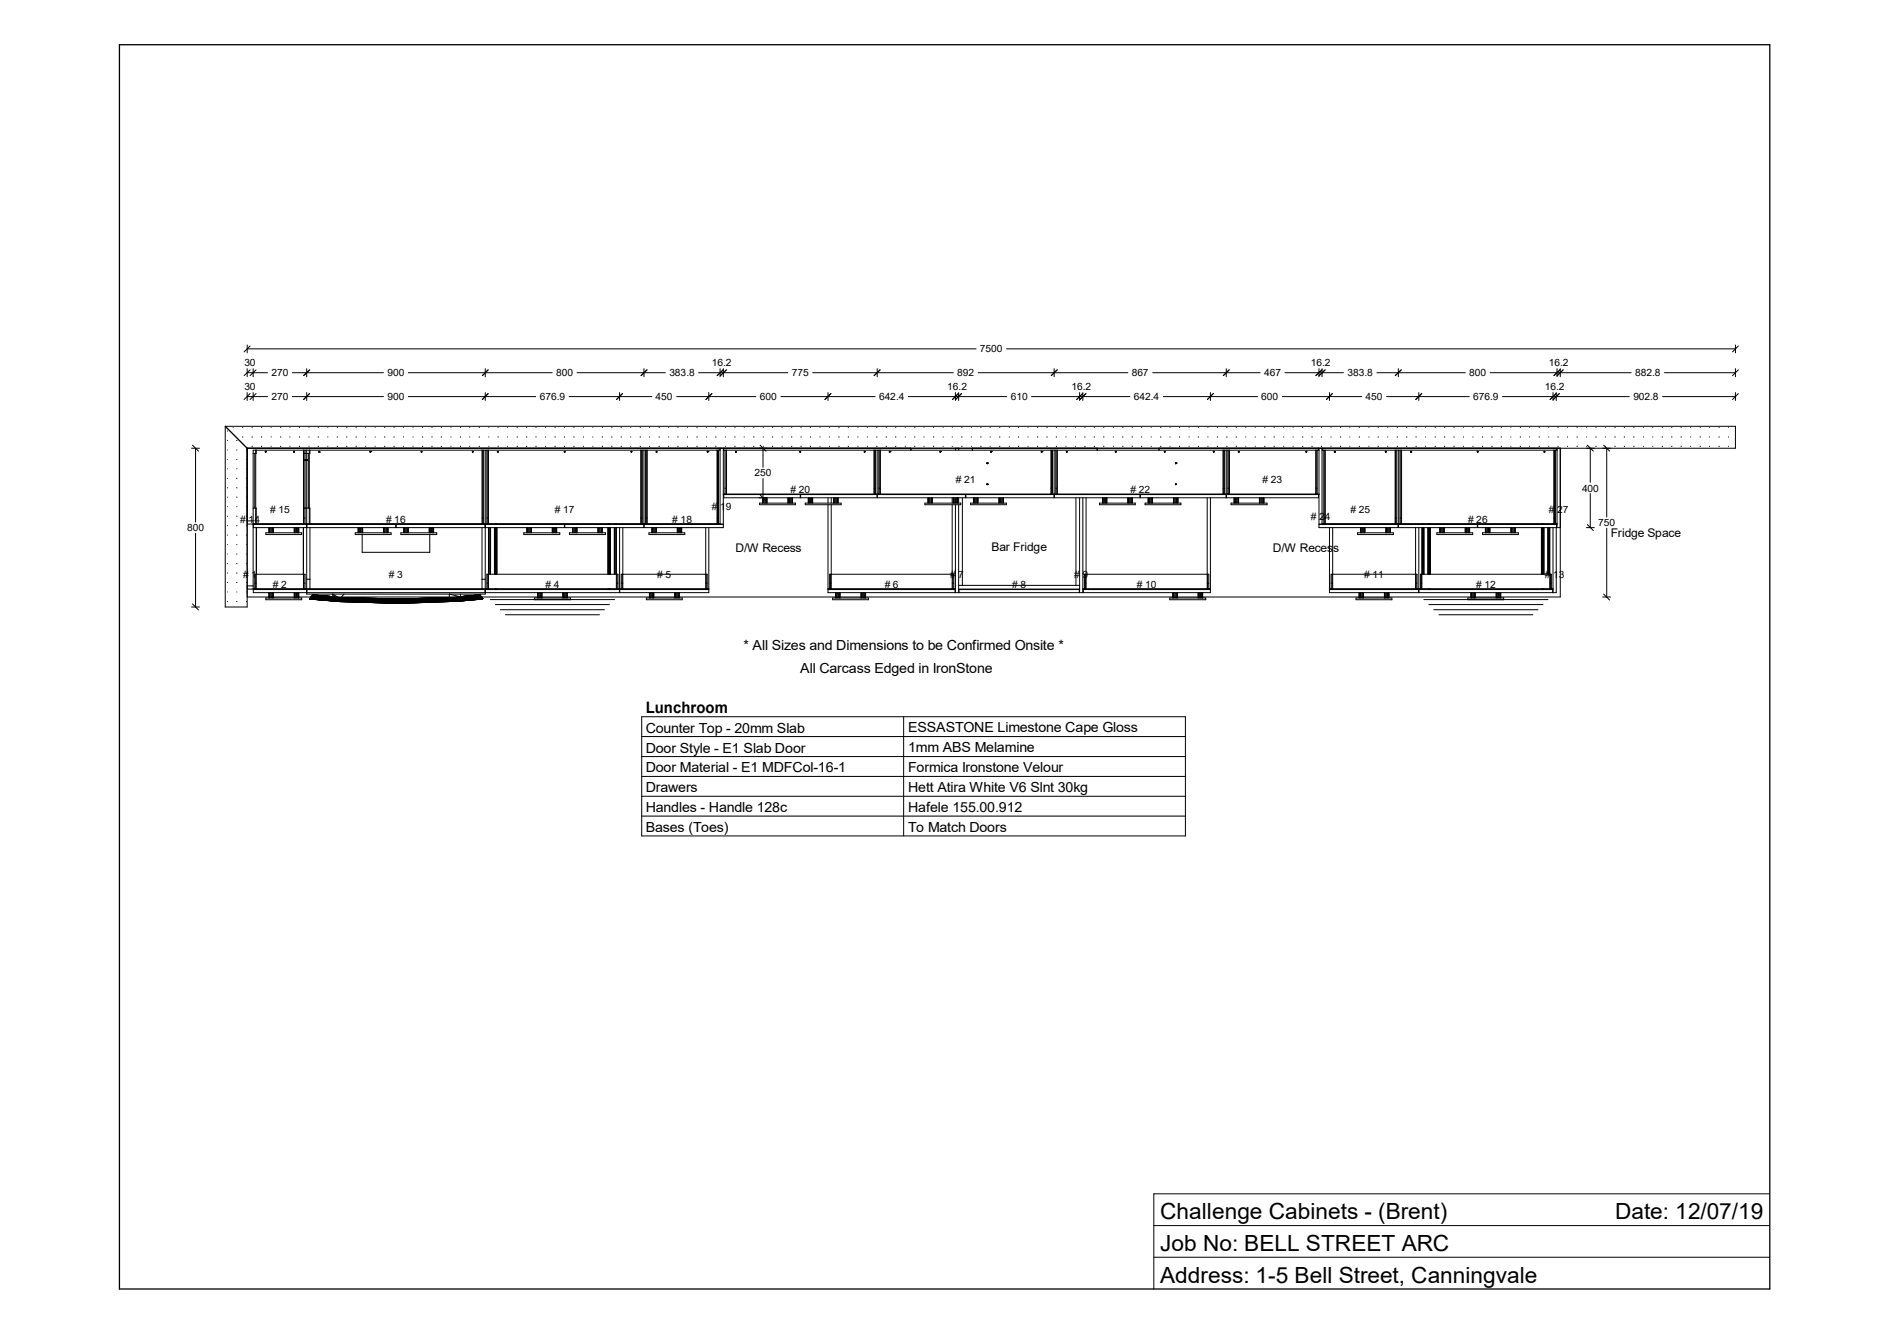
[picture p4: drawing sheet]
<svg xmlns="http://www.w3.org/2000/svg" width="297mm" height="210mm" viewBox="0 0 297 210" stroke-linecap="round" stroke-linejoin="round" font-family="sans-serif">
<path d="M18.8 7h259.9v195.9h-259.9z" fill="none" stroke="#000" stroke-width=".2"/>
<g fill="none" stroke="#000" stroke-width=".16">
<path d="M38.9 54.3v1.3M38.9 58v1.3M38.9 58.7h3.2M38.9 54.9h114.8M39.4 58.2l-1 .9M39.4 54.5l-1 .9M39.9 58v1.3M40.3 58.2l-.9 .9M46 58.7h14.4M48.3 58v1.3M48.8 58.2l-1 .9M64.3 58.7h22.7"/>
<path d="M76.4 58v1.3M76.9 58.2l-.9 .9M90.9 58.7h13.9M101.4 58v1.3M101.9 58.2l-.9 .9M110 58.7h14.1M113.4 58v1.3M113.9 58.2l-1 .9M113.9 58v1.3M114.4 58.2l-.9 .9M128 58.7h22.1M138.1 58v1.3"/>
<path d="M138.6 58.2l-.9 .9M154 58.7h23.6M158.5 54.9h114.8M166 58v1.3M166.5 58.2l-1 .9M181.5 58.7h16.9M193.1 58v1.3M193.6 58.2l-.9 .9M202.4 58.7h9.2M207.7 58v1.3M208.2 58.2l-1 .9M208.2 58v1.3"/>
<path d="M208.7 58.2l-1 .9M216.8 58.7h14M220.2 58v1.3M220.7 58.2l-1 .9M234.7 58.7h22.2M245.2 58v1.3M245.7 58.2l-1 .9M245.7 58v1.3M246.2 58.2l-1 .9M262.1 58.7h11.2M273.3 54.3v1.3M273.3 58v1.3"/>
<path d="M273.8 58.2l-1 .9M273.8 54.5l-1 .9M30.2 70.6h1.2M30.3 70.1l1 .9M30.8 70.6v11.6M35.5 67.1h237.8v3.5h-234.4M35.5 67.1v28.5h3.4v-25M35.5 67.1l3.4 3.5M38.9 61.8v1.3M38.9 62.4h3.2M39.4 62l-1 .9M39.9 61.8v1.3"/>
<path d="M39.9 80h.4v2.6M40.1 71.4v8.6M40.3 70.9v11.6M40.3 62l-.9 .9M40.3 70.9v.5h-.4M41.8 71.1h.1M41.8 71.2h.1M41.9 71.1h.1M41.9 71.1v.1M46 62.4h14.4M46.3 71.1v.1M46.3 71.1h.1"/>
<path d="M46.3 71.2h.1M46.4 71.1v.1M47.8 70.9v11.7M47.8 80h1v2.6M47.8 72.4h.1M47.8 72.5h.1M47.9 70.9v11.6M48 70.9v11.6M48 72.4h.3M48 72.5h.3M48.3 72.4h.1M48.3 72.5h.1"/>
<path d="M48.3 61.8v1.3M48.3 70.9v22.6h28.1v-22.6M48.6 71.4v8.6M48.7 70.9v11.6M48.8 62l-1 .9M48.8 70.9v.5h-1M50.2 71.1v.1M50.2 71.1h.1M50.3 71.2h.1M50.3 71.1h.1M50.3 71.1v.1M58.3 71.1h.1"/>
<path d="M58.4 71.1h.1M58.4 71.1l-.1 .1M64.3 62.4h20.1M66.3 71.1l.1 .1M66.3 71.1v.1M66.4 71.2h.1M74.4 71.1h.1M74.4 71.2h.1M74.5 71.1h.1M74.5 71.1v.1M75.9 70.9v11.7M76 70.9v11.6"/>
<path d="M76.2 70.9v11.6M76.4 61.8v1.3M76.7 70.9v11.6M76.8 70.9v11.6M76.9 62l-.9 .9M76.9 70.9v11.7M78.3 71.1h.1M78.3 71.2h.1M78.4 71.1h.1M78.4 71.1v.1M88.9 71.1h.1M88.9 71.1v.1"/>
<path d="M88.9 71.2h.1M89 71.1h.1M89 71.1v.1M89.6 62.4h13.1M97.6 61.8v1.3M98 62l-.9 .9M99.4 71.1h.1M99.4 71.2h.1M99.5 71.1h-.1M99.5 71.1h.1M99.5 71.1v.1M100.9 70.9v11.6"/>
<path d="M101 70.9v11.6M101.2 70.9v11.6M101.4 70.9v11.6M101.7 70.9v11.6M101.8 70.9v11.6M101.9 70.9v11.6M103.3 71.1l.1 .1M103.3 71.1v.1M103.4 71.2h.1M106.6 62.4h12.4M111.4 71.1h.1M111.5 71.1h.1"/>
<path d="M111.5 71.1l-.1 .1M111.6 61.8v1.3M112.1 62l-.9 .9M112.9 70.9v11.6M113 70.9v11.6M113.1 70.9v11.6M113.4 70.9h-73.5v21.8h-1M113.4 70.6v11.9M113.9 70.9h93.8M113.9 70.6v11.9h-75M113.9 77.8h93.8M114 70.6v.3"/>
<path d="M114 77.9h12v.5h-12zM114.2 70.9v6.9M114.2 76.9h.2M114.3 70.9v6.9M114.4 70.9v6.9M114.7 77.8v.1M115.5 77.8v.1M115.8 71.1h.1M115.8 71.1v.1M115.9 71.2h.1M115.9 71.1h.1M116 71.1l-.1 .1"/>
<path d="M119.6 79.2h5.7v.3h-5.7zM119.7 77.9l.9 .9M119.7 70.1l.9 .9M120.1 78.4v.8M120.2 70.6v3M120.2 75.3v3.1M120.2 78.4v.8M120.3 78.4v.8M120.5 78.4v.8M120.6 78.4v.8M120.7 78.4v.8M120.8 78.4v.8"/>
<path d="M123 62.4h14.8M124.1 78.4v.8M124.2 78.4v.8M124.3 78.4v.8M124.5 78.4v.8M124.6 78.4v.8M124.7 78.4v.8M124.8 78.4v.8M126 71.1l.1 .1M126 71.1h.1M126.1 77.9h12v.5h-12zM126.1 71.1v.1"/>
<path d="M126.8 79.2h5.7v.3h-5.7zM127.3 78.4v.8M127.4 78.4v.8M127.5 78.4v.8M127.7 78.4v.8M127.8 78.4v.8M127.9 78.4v.8M128 78.4v.8M130.4 61.8v1.3M130.4 77.8v.1M130.4 78.4v.8M130.4 79.5v13.2"/>
<path d="M130.9 62l-1 .9M130.9 77.8v.1M130.9 78.4v.8M130.9 79.5v13.2M131.3 78.4v.8M131.4 78.4v.8M131.5 78.4v.8M131.6 78.4v.8M131.8 78.4v.8M131.9 78.4v.8M132 78.4v.8M136.1 71.1h.1"/>
<path d="M136.1 71.1v.1M136.1 71.2h.1M136.2 71.1h.1M136.2 71.1v.1M136.6 77.8v.1M137.4 77.8v.1M137.6 70.9v6.9M137.6 76.9h.3M137.7 70.9v6.9M137.9 70.9v6.9M138.1 70.9v6.9M138.2 77.9h13.8v.5h-13.8z"/>
<path d="M138.4 70.9v6.9M138.4 76.9h.2M138.5 70.9v6.9M138.6 70.9v6.9M138.9 77.8v.1M139.7 77.8v.1M140 71.1h.1M140.1 71.2h.1M140.1 71.1h.1M140.2 71.1l-.1 .1M143 62.4h15.5M143.5 70.6v.3"/>
<path d="M145.7 79.2h5.6v.3h-5.6zM146.1 78.4v.8M146.2 78.4v.8M146.3 78.4v.8M146.5 78.4v.8M146.6 78.4v.8M146.7 78.4v.8M146.8 78.4v.8M148 71.1h.1M148.1 71.1h-.1M148.1 71.1h.1M148.2 71.1l-.2 .1"/>
<path d="M150 77.8v.1M150 78.4v.8M150 79.5v13.2M150.1 78.4v.8M150.2 78.4v.8M150.4 78.4v.8M150.5 61.8v1.3M150.5 70.6v.3M150.5 77.8v.1M150.5 79.5v13.8h.5v-13.8M150.5 78.4v.8M150.6 78.4v.8"/>
<path d="M150.7 78.4v.8M150.8 78.4v.8M150.9 62l-.9 .9M151 61.8v1.3M151 70.6v.3M151 77.8v.1M151 78.4v.8M151.4 62l-.9 .9M151.6 77.8v.1M151.6 78.4v13.8M152.1 77.9h13.9v.5h-13.9zM152.8 79.2h5.7v.3h-5.7z"/>
<path d="M153.1 70.6v.3M153.3 78.4v.8M153.4 78.4v.8M153.5 78.4v.8M153.7 78.4v.8M153.8 78.4v.8M153.9 78.4v.8M154 78.4v.8M155.4 72.9v.1M155.4 76.2h.1M155.4 72.9h.1M155.4 76.3h.1"/>
<path d="M155.5 72.9h.1M155.5 76.2h.1M155.5 72.9v.1M155.5 76.3h.1M155.5 73h-.1M156 71.1h.1M156 71.2h.1M156.1 71.1h-.1M156.1 71.1h.1M156.1 71.1v.1M157.3 78.4v.8M157.4 78.4v.8"/>
<path d="M157.5 78.4v.8M157.7 78.4v.8M157.8 78.4v.8M157.9 78.4v.8M158 78.4v.8M162.5 62.4h15.4M164 71.1h.1M164.1 71.1h.1M164.5 77.8v.1M165.2 77.8v.1M165.5 76.9h.3M165.5 70.9v6.9"/>
<path d="M165.6 70.9v6.9M165.8 70.9v6.9M166 70.9v6.9M166.1 77.9h13.4v.5h-13.4zM166.3 76.9h.2M166.3 70.9v6.9M166.4 70.9v6.9M166.5 70.9v6.9M166.8 77.8v.1M167.6 77.8v.1M167.9 71.1l.1 .1M167.9 71.1h.1"/>
<path d="M168 71.1h.1M168.1 71.1l-.1 .1M169.4 77.8v.1M169.4 78.4v13.8M170 78.4v14.9h.5v-14.9M170 61.8v1.3M170 77.8v.1M170.5 62l-.9 .9M170.5 61.8v1.3M170.5 77.8v.1M171 62l-.9 .9M171 77.8v.1"/>
<path d="M171 78.4v14.3M172.8 70.6v.3M173.1 79.2h5.7v.3h-5.7zM173.6 78.4v.8M173.7 78.4v.8M173.8 78.4v.8M174 78.4v.8M174.1 78.4v.8M174.2 78.4v.8M174.3 78.4v.8M175.7 71.1h.1M175.7 71.1h-.1"/>
<path d="M175.8 71.1l-.1 .1M177.6 78.4v.8M177.7 78.4v.8M177.8 78.4v.8M178 78.4v.8M178.1 78.4v.8M178.2 78.4v.8M178.3 78.4v.8M179.6 77.9h13.5v.5h-13.5zM180.3 79.2h5.7v.3h-5.7zM180.8 78.4v.8M180.9 78.4v.8"/>
<path d="M181 78.4v.8M181.1 78.4v.8M181.3 78.4v.8M181.4 78.4v.8M181.5 78.4v.8M182.5 70.6v.3M183.2 62.4h14.8M183.4 71.1h.1M183.4 71.2h.1M183.5 71.1h.1M183.5 71.1v.1M184.8 78.4v.8"/>
<path d="M184.9 78.4v.8M185 78.4v.8M185.1 72.9h.1M185.1 76.2h.1M185.1 72.9v.1M185.1 73h.1M185.2 76.2h-.1M185.2 78.4v.8M185.2 76.2v.1h-.1M185.2 72.9h.1M185.2 73h.1M185.2 72.9v.1"/>
<path d="M185.3 78.4v.8M185.4 78.4v.8M185.5 78.4v.8M190.1 77.8v.1M190.1 78.4v14.3M190.6 61.8v1.3M190.6 77.8v.1M190.6 78.4v14.3M191.1 71.1h.1M191.1 62l-1 .9M191.1 71.2h.1M191.2 71.1h.1"/>
<path d="M191.2 71.1v.1M191.6 77.8v.1M192.3 77.8v.1M192.6 76.9h.3M192.6 70.9v6.9M192.7 70.9v6.9M192.9 70.9v6.9M193.1 70.9v6.9M193.1 77.9h14.5v.5h-14.5zM193.4 76.9h.2M193.4 70.9v6.9M193.5 70.9v6.9"/>
<path d="M193.6 70.9v6.9M193.9 79.2h5.6v.3h-5.6zM194.4 78.4v.8M194.5 78.4v.8M194.6 78.4v.8M194.7 78.4v.8M194.8 78.4v.8M195 78.4v.8M195 71.1v.1M195 71.1h.1M195.1 71.2h.1M195.1 78.4v.8"/>
<path d="M195.1 71.1h.1M195.1 71.1v.1M198.3 78.4v.8M198.4 78.4v.8M198.6 78.4v.8M198.7 78.4v.8M198.9 78.4v.8M199 78.4v.8M199.1 78.4v.8M201.9 62.4h12.5M205.7 71.1h.1M205.7 71.1v.1"/>
<path d="M205.7 71.2h.1M205.8 71.1v.1M206.1 77.8v.1M206.9 77.8v.1M207.2 76.9h.2M207.2 70.9v6.9M207.3 70.9v6.9M207.4 70.9v6.9M207.7 70.6v.3M207.7 70.6v11.9h37.5M208.2 70.9h37M208.2 70.6v11.9"/>
<path d="M208.2 70.6v.3M208.5 70.9v11.6M208.6 70.9v11.6M208.7 70.9v11.6M209.4 61.8v1.3M209.8 62l-.9 .9M210.1 71.1h.1M210.2 71.1h.1M210.2 71.2h.1M210.3 71.1l-.1 .1M218.2 71.1h.1M218.2 71.1v.1"/>
<path d="M218.3 71.1h.1M218.3 71.1l-.1 .1M218.4 62.4h13M219.7 70.9v11.6M219.8 70.9v11.6M220 70.9v11.6M220.2 70.9v11.6M220.5 70.9v11.6M220.6 70.9v11.6M220.7 70.9v11.6M222.1 71.1v.1M222.1 71.1h.1"/>
<path d="M222.2 71.2h.1M222.2 71.1h.1M222.2 71.1v.1M223.4 61.8v1.3M223.9 62l-.9 .9M232.6 71.1l.1 .1M232.7 71.2h.1M232.7 71.1h.1M232.7 71.1h-.1M232.8 71.1v.1M236.6 62.4h20M243.2 71.1l.1 .1"/>
<path d="M243.2 71.1h.1M243.3 71.1h.1M243.3 71.1v.1M244.6 61.8v1.3M244.7 70.9v11.6M244.8 70.9v11.6M245 70.9v11.6M245.1 62l-1 .9M245.1 61.8v1.3M245.2 70.6v12.5h.5M245.6 62l-1 .9M245.7 70.6v23.4h-206.8"/>
<path d="M250 70.1l.9 .9M250.4 70.6v5.3M250.4 77.7v5.4M252.5 70.1l1 .9M253 70.6v10.8M261.8 62.4h11.5M273.3 61.8v1.3M273.8 62l-1 .9M30.2 95.6h1.2M30.3 95.1l1 .9M30.8 84v11.6M38.9 82h1"/>
<path d="M38.9 92.2h1M39.9 82.5h73.5M39.9 92.7h71.7M39.9 92.8h8.4v.5h-8.4zM39.9 82.6h8.4v.5h-8.4M40.1 92.7v-2.3h7.9v2.3M40.1 91.8h.2M40.3 90.4v2.3M40.3 83.1v9.6M40.4 82.5v.1M40.4 83.1v7.3M40.7 82.5v.1"/>
<path d="M40.7 92.7v.1M41.4 82.5v.1M41.4 92.7v.1M41.9 83.9h5.6v.3h-5.6zM41.9 94.1h5.6v.3h-5.6zM42.4 83.1v.8M42.4 93.3v.8M42.5 83.1v.8M42.5 93.3v.8M42.6 83.1v.8M42.6 93.3v.8M42.7 83.1v.8"/>
<path d="M42.7 93.3v.8M42.8 83.1v.8M42.8 93.3v.8M42.9 83.1v.8M42.9 93.3v.8M43 83.1v.8M43 93.3v.8M46.3 83.1v.8M46.3 93.3v.8M46.4 83.1v.8M46.4 93.3v.8M46.6 83.1v.8"/>
<path d="M46.6 93.3v.8M46.7 83.1v.8M46.7 93.3v.8M46.8 83.1v.8M46.8 93.3v.8M47 83.1v.8M47 93.3v.8M47.8 82.5v.1M47.8 83.1v7.3M47.8 83.1v9.6M47.8 81.6h.2M47.8 91.8h.2"/>
<path d="M47.9 90.4v2.3M48.3 91.2h.5M48.3 82.6h14v.5h-14M48.3 92.8h28.1v.5h-28.1M48.8 94.3h.1M48.8 94.3l4.6 .4M48.8 83.1v9.6M48.8 94.3l4.6 .3M48.8 94.2h.1M48.8 94.2v.1M48.8 94.2l4.6 .4M48.9 94.1h.1"/>
<path d="M48.9 94.1l4.5 .5M48.9 94.1l4.6 .4M49 94.1l4.5 .3M49 94v.1M49 94l4.5 .4M49 93.9h.1M49 93.9v.1M49 94l4.5 .3M49 93.9l4.6 .4M49.1 93.9h.1M49.1 93.9l-.1 .1M49.1 93.9h-.1"/>
<path d="M49.1 93.9l4.5 .3M49.1 93.9l4.5 .4M49.1 82.5v.1M49.1 93.8h.1M49.1 93.8v.1M49.1 93.8l4.5 .4M49.1 93.8l4.5 .3M49.2 93.8h-.1M49.2 93.7h.1M49.2 93.7l4.4 .4M49.2 93.7l1.8 .2M49.2 93.7l2.5 .2"/>
<path d="M49.2 93.7l4.5 .4M49.2 93.7l3.2 .2M49.9 82.5v.1M52.4 93.5l.9 .5M52.4 93.5v.5M52.4 93.5l.4 .5M53.2 94h.1M53.3 94l.4 .1M53.4 94.7h.1M53.4 94.6l9.4 .4M53.4 94.6l9.4 .3M53.4 94.7l9.4 .3"/>
<path d="M53.4 94.6l9.4 .2M53.5 94.5h.1M53.5 94.5l-.1 .1M53.5 94.5l9.3 .3M53.5 94.4v.1M53.5 94.4l9.3 .3 9.2-.2M53.5 94.3h.1M53.5 94.3v.1M53.5 94.3l9.3 .4M53.5 94.3l9.3 .3M53.6 94.3l9.2 .3M53.6 94.3l9.2 .2"/>
<path d="M53.6 94.2l9.2 .3M53.6 94.2h.1M53.6 94.1v.1M53.6 94.1l9.2 .4M53.7 94.1h.5M53.7 94.1h-.1M53.7 94.1l9.1 .3 9.1-.3M54.2 94.1h.1M54.2 93.5l-.5 .6 9.1 .3 9-.3M54.2 94.1l8.6 .2M55.9 83.9h5.7v.3h-5.7zM56.4 83.1v.8"/>
<path d="M56.5 83.1v.8M56.6 83.1v.8M56.8 83.1v.8M56.9 83.1v.8M57 83.1v.8M57 82.5v.1M57 84.2v2.8h10.7v-2.8M57.1 83.1v.8M60.4 83.1v.8M60.5 83.1v.8M60.6 83.1v.8M60.8 83.1v.8"/>
<path d="M60.9 83.1v.8M61 83.1v.8M61.1 83.1v.8M62.4 82.6h14v.5h-14zM62.8 94.3h.1M62.8 94.7h.1M62.8 94.6h.1M62.8 94.3v.2M62.8 94.5v.3M62.8 95h.1M63.1 83.9h5.7v.3h-5.7zM63.6 83.1v.8"/>
<path d="M63.7 83.1v.8M63.8 83.1v.8M63.9 83.1v.8M64.1 83.1v.8M64.2 83.1v.8M64.3 83.1v.8M67.6 83.1v.8M67.7 82.5v.1M67.7 83.1v.8M67.8 83.1v.8M68 83.1v.8M68.1 83.1v.8"/>
<path d="M68.2 83.1v.8M68.3 83.1v.8M70.8 94.1h.1M70.8 94.1l-8 .2M71.8 94.1l.1 .1M71.9 94.1l-9.1 .4M71.9 94.2l3.7-.3-3.7 .3M71.9 94.2h.1M71.9 94.2l-9.1 .3M71.9 94.2v.1M71.9 94.3h.1M71.9 94.3l-9.1 .3"/>
<path d="M71.9 94.3l-9.1 .4M72 94.3h.1M72 94.3l3.8-.2zM72 94.3l-9.2 .4M72 94.3v.1M72 94h.1M72 94l-1.2 .1M72 94.4v.1M72 94.4l-9.2 .3M72 94.4h.1M72 94.5l-9.2 .3M72 94.5l-9.2 .4"/>
<path d="M72 94.5h.1M72.1 94.5h.1M72.1 94.5v.1M72.1 94.5l-9.3 .4M72.1 94.6l-9.3 .3M72.1 94.6l-9.3 .4M72.1 94.6l3.8-.3-3.7 .3M72.1 94.6h.1M72.2 94.6l-9.4 .4-9.4-.3M72.2 94.6l-9.4 .4M72.5 94h-.5M72.5 93.9h.1"/>
<path d="M72.5 93.5v.5l-1.7-.5v.6M72.5 93.9l3-.2-2.9 .3M74.9 82.5v.1M75.5 93.7h.1M75.5 93.7l-3 .2M75.5 93.7l-3.7 .4M75.6 93.8h.1M75.6 93.8l-3.7 .3M75.6 93.8l-3.7 .4M75.6 82.5v.1M75.7 93.9h.1M75.7 93.9l-3.8 .4"/>
<path d="M75.7 94h.1M75.7 94l-3.7 .3M75.7 94l-3.8 .3M75.8 94.1h.1M75.8 94.1l-3.8 .3M75.8 94.1l-3.8 .4M75.8 94.1v.1M75.8 94.1l-3.7 .4M75.9 94.2h.1M75.9 94.2l-3.8 .3M75.9 94.2l-3.8 .4M75.9 83.1v9.6"/>
<path d="M75.9 81.6h.3M75.9 91.2h.5M76 94.3l-3.8 .3M76.4 82.6h12.5v.5h-12.5zM76.4 92.8h21.2v.5h-21.2zM76.7 92.7v-2.3h20.6v2.3M76.7 81.6h.2M76.7 91.8h.2M76.8 90.4v2.3M76.9 83.1v9.6M77 82.5v.1M77 83.1v7.3"/>
<path d="M77.2 82.5v.1M77.2 83.1v7.3M77.2 94.4h19.6M77.3 83.1v7.3M77.3 92.7v.1M77.9 83.1v7.3M77.9 92.7v.1M78 82.5v.1M78 83.1v7.3M78 92.7v.1M78 95.2h18M78.1 83.1v7.3"/>
<path d="M78.1 92.7v.1M78.1 82.5v.1M78.2 83.1v7.3M78.2 82.5v.1M78.2 92.7v.1M78.3 82.5v.1M78.3 83.1v7.3M78.3 92.7v.1M78.8 96h16.4M79.6 96.8h14.8M82.5 83.9h5.7v.3h-5.7zM83 83.1v.8"/>
<path d="M83.1 83.1v.8M83.2 83.1v.8M83.3 83.1v.8M83.5 83.1v.8M83.6 83.1v.8M83.7 83.1v.8M84.2 94.4v-.3h5.6v.3M84.6 93.3v.8M84.7 93.3v.8M84.9 93.3v.8M85 93.3v.8M85.1 93.3v.8"/>
<path d="M85.2 93.3v.8M85.3 93.3v.8M85.4 93.3v.8M87 83.1v.8M87.1 83.1v.8M87.2 83.1v.8M87.3 83.1v.8M87.5 83.1v.8M87.6 83.1v.8M87.7 83.1v.8M88.6 93.3v.8M88.7 93.3v.8"/>
<path d="M88.9 93.3v.8M88.9 82.6h12.5v.5h-12.5zM89 93.3v.8M89.1 93.3v.8M89.2 93.3v.8M89.3 93.3v.8M89.7 83.9h5.6v.3h-5.6zM90.2 83.1v.8M90.3 83.1v.8M90.4 83.1v.8M90.5 83.1v.8M90.6 83.1v.8"/>
<path d="M90.8 83.1v.8M90.9 83.1v.8M94.1 83.1v.8M94.2 83.1v.8M94.3 83.1v.8M94.4 83.1v.8M94.5 83.1v.8M94.7 83.1v.8M94.8 83.1v.8M95.7 82.5v.1M95.7 83.1v7.3M95.7 92.7v.1"/>
<path d="M95.8 82.5v.1M95.8 83.1v7.3M95.8 92.7v.1M95.9 82.5v.1M95.9 83.1v7.3M95.9 92.7v.1M96 82.5v.1M96 83.1v7.3M96 92.7v.1M96.1 82.5v.1M96.1 83.1v7.3M96.1 92.7v.1"/>
<path d="M96.7 82.5v.1M96.7 83.1v7.3M96.7 92.7v.1M96.8 82.5v.1M96.8 83.1v7.3M97 82.5v.1M97 83.1v7.3M97.1 82.5v.1M97.1 83.1v9.6M97.1 91.8h.2M97.2 90.4v2.3M97.6 82.5v.1"/>
<path d="M97.6 83.1v9.6M97.6 92.8h14v.5h-14zM97.8 92.7v-2.3h13.6v2.3M97.8 91.8h.3M98 90.4v2.3M98.1 82.5v.1M98.1 83.1v9.6M99.9 82.5v.1M100.6 82.5v.1M100.9 81.6h.3M101.4 82.6h12.5v.5h-12.5zM101.7 81.6h.2"/>
<path d="M101.8 94.1h5.6v.3h-5.6zM102.2 83.9h5.6v.3h-5.6zM102.3 93.3v.8M102.4 93.3v.8M102.5 93.3v.8M102.6 93.3v.8M102.7 83.1v.8M102.8 83.1v.8M102.8 93.3v.8M102.9 93.3v.8M102.9 83.1v.8M103 83.1v.8"/>
<path d="M103.1 83.1v.8M103.3 83.1v.8M103.4 83.1v.8M106.3 93.3v.8M106.4 93.3v.8M106.5 93.3v.8M106.6 93.3v.8M106.7 83.1v.8M106.7 93.3v.8M106.8 83.1v.8M106.9 83.1v.8M106.9 93.3v.8"/>
<path d="M107 83.1v.8M107.2 83.1v.8M107.3 83.1v.8M107.4 83.1v.8M111.1 82.5v.1M111.1 83.1v9.6M111.1 91.8h.3M111.2 90.4v2.3M111.6 82.5v.1M111.6 83.1v9.6M111.9 82.5v.1M112.7 82.5v.1"/>
<path d="M112.9 81.6h.2M130.4 92.8h20v.5h-20zM130.4 92.7h20.1M130.6 92.7v-2.3h19.6v2.3M130.6 91.8h.3M130.8 90.4v2.3M131.1 94.1h5.7v.3h-5.7zM131.6 93.3v.8M131.7 93.3v.8M131.8 93.3v.8M131.9 93.3v.8M132.1 93.3v.8"/>
<path d="M132.2 93.3v.8M132.3 93.3v.8M135.6 93.3v.8M135.7 93.3v.8M135.8 93.3v.8M136 93.3v.8M136.1 93.3v.8M136.2 93.3v.8M136.3 93.3v.8M148.9 92.7v.1M149.6 92.7v.1M150 91.8h.2"/>
<path d="M150.1 90.4v2.3M151 92.7h19M151 92.2h19M151 92.8h19v.5h-19zM170.5 92.7h20.1M170.6 92.8h20v.5h-20zM170.8 92.7v-2.3h19.6v2.3M170.8 91.8h.2M171 90.4v2.3M171.4 92.7v.1M172.1 92.7v.1M184.2 94.1h5.7v.3h-5.7z"/>
<path d="M184.7 93.3v.8M184.8 93.3v.8M184.9 93.3v.8M185.1 93.3v.8M185.2 93.3v.8M185.3 93.3v.8M185.4 93.3v.8M188.7 93.3v.8M188.8 93.3v.8M188.9 93.3v.8M189 93.3v.8M189.2 93.3v.8"/>
<path d="M189.3 93.3v.8M189.4 93.3v.8M190.1 91.8h.3M190.2 90.4v2.3M207.7 82.6h12.5v.5h-12.5zM208.2 82.5h37M208.5 81.6h.2M209 82.5v.1M209.4 92.7h35.2M209.4 92.8h14v.5h-14zM209.4 83.1v9.6M209.6 92.7v-2.3h13.6v2.3"/>
<path d="M209.6 91.8h.3M209.7 82.5v.1M209.8 90.4v2.3M209.9 82.5v.1M209.9 83.1v9.6M213.6 94.1h5.6v.3h-5.6zM213.8 83.9h5.6v.3h-5.6zM214 93.3v.8M214.1 93.3v.8M214.2 93.3v.8M214.3 83.1v.8M214.4 83.1v.8"/>
<path d="M214.4 93.3v.8M214.5 83.1v.8M214.5 93.3v.8M214.6 83.1v.8M214.6 93.3v.8M214.7 93.3v.8M214.8 83.1v.8M214.9 83.1v.8M215 83.1v.8M218 93.3v.8M218.1 93.3v.8M218.3 83.1v.8"/>
<path d="M218.3 93.3v.8M218.4 83.1v.8M218.4 93.3v.8M218.5 83.1v.8M218.5 93.3v.8M218.6 83.1v.8M218.6 93.3v.8M218.7 93.3v.8M218.7 83.1v.8M218.9 83.1v.8M219 83.1v.8M219.7 81.6h.3"/>
<path d="M220.2 82.6h12.5v.5h-12.5zM220.5 81.6h.2M221 82.5v.1M221.8 82.5v.1M222.9 82.5v.1M222.9 83.1v9.6M222.9 91.8h.3M223 90.4v2.3M223.4 82.5v.1M223.4 83.1v9.6M223.5 92.8h21v.5h-21zM223.7 92.7v-2.3h20.6v2.3"/>
<path d="M223.7 91.8h.2M223.8 90.4v2.3M223.9 82.5v.1M223.9 83.1v9.6M224 82.5v.1M224 83.1v7.3M224.2 82.5v.1M224.2 83.1v7.3M224.2 94.4h19.6M224.3 82.5v.1M224.3 83.1v7.3M224.3 92.7v.1"/>
<path d="M224.9 82.5v.1M224.9 83.1v7.3M224.9 92.7v.1M225 82.5v.1M225 83.1v7.3M225 92.7v.1M225 95.2h18M225.1 82.5v.1M225.1 83.1v7.3M225.1 92.7v.1M225.2 82.5v.1M225.2 83.1v7.3"/>
<path d="M225.2 92.7v.1M225.3 82.5v.1M225.3 83.1v7.3M225.3 92.7v.1M225.8 96h16.4M226.3 83.9h5.6v.3h-5.6zM226.6 96.8h14.8M226.7 83.1v.8M226.8 83.1v.8M227 83.1v.8M227.1 83.1v.8M227.2 83.1v.8"/>
<path d="M227.3 83.1v.8M227.4 83.1v.8M230.8 83.1v.8M230.9 83.1v.8M231 83.1v.8M231.1 83.1v.8M231.2 94.4v-.3h5.6v.3M231.2 83.1v.8M231.3 83.1v.8M231.4 83.1v.8M231.6 93.3v.8M231.7 93.3v.8"/>
<path d="M231.8 93.3v.8M232 93.3v.8M232.1 93.3v.8M232.2 93.3v.8M232.3 93.3v.8M232.7 82.6h12.4v.5h-12.4zM233.5 83.9h5.6v.3h-5.6zM233.9 83.1v.8M234 83.1v.8M234.2 83.1v.8M234.3 83.1v.8M234.4 83.1v.8"/>
<path d="M234.5 83.1v.8M234.6 83.1v.8M235.6 93.3v.8M235.7 93.3v.8M235.9 93.3v.8M236 93.3v.8M236.1 93.3v.8M236.2 93.3v.8M236.3 93.3v.8M237.9 83.1v.8M238 83.1v.8M238.1 83.1v.8"/>
<path d="M238.3 83.1v.8M238.4 83.1v.8M238.5 83.1v.8M238.6 83.1v.8M242.7 82.5v.1M242.7 83.1v7.3M242.7 92.7v.1M242.8 82.5v.1M242.8 83.1v7.3M242.8 92.7v.1M242.9 82.5v.1M242.9 83.1v7.3"/>
<path d="M242.9 92.7v.1M243 82.5v.1M243 83.1v7.3M243 92.7v.1M243.1 82.5v.1M243.1 83.1v7.3M243.1 92.7v.1M243.6 82.5v.1M243.7 83.1v7.3M243.7 92.7v.1M243.8 83.1v7.3M244 83.1v7.3"/>
<path d="M244 83.1l.1 9.6M244.1 91.8h.2M244.2 90.4v2.3M244.4 82.5v.1M244.6 83.1v10.2h.5v-10.2M244.6 82.5v.1M244.7 81.6h.3M245.1 82.5v.1M249.8 83.1h1.3M250 82.6l.9 .9M252.4 94h1.2M252.5 93.5l1 1"/>
<path d="M253 83.2v10.8M101.1 112.8h85.6v18.8h-85.6zM101.1 119.1h85.6M101.1 116h85.6M142.3 112.8v18.8M101.1 125.4h85.6M101.1 128.5h85.6M101.1 122.2h85.6M181.7 197.9h97M181.7 193h97M278.7 187.9h-97v15"/>
</g>
<g fill="#000">
<path d="M35.8 69.3h.1v.1h-.1zM37.2 69.3h.2v.1h-.2zM35.8 67.8h.1v.1h-.1z" fill-rule="evenodd"/>
<path d="M38.1 68.7h.2v.2h-.2zM39.6 68.7h.2v.2h-.2zM41.1 68.7h.2v.2h-.2zM42.6 68.7h.2v.2h-.2zM44.1 68.7h.2v.2h-.2zM45.6 68.7h.1v.2h-.1zM47.1 68.7h.1v.2h-.1zM48.6 68.7h.1v.2h-.1zM50 68.7h.2v.2h-.2zM51.6 68.7h.1v.2h-.1zM53 68.7h.2v.2h-.2zM54.5 68.7h.2v.2h-.2zM56 68.7h.2v.2h-.2zM57.5 68.7h.2v.2h-.2zM59 68.7h.1v.2h-.1zM60.5 68.7h.2v.2h-.2zM62 68.7h.1v.2h-.1zM63.5 68.7h.1v.2h-.1zM65 68.7h.1v.2h-.1zM66.5 68.7h.1v.2h-.1zM67.9 68.7h.2v.2h-.2zM69.4 68.7h.2v.2h-.2zM71 68.7h.1v.2h-.1zM72.4 68.7h.2v.2h-.2zM73.9 68.7h.1v.2h-.1zM75.4 68.7h.2v.2h-.2zM76.9 68.7h.1v.2h-.1zM78.4 68.7h.1v.2h-.1zM79.9 68.7h.1v.2h-.1zM81.4 68.7h.1v.2h-.1zM82.8 68.7h.2v.2h-.2zM84.3 68.7h.2v.2h-.2zM85.9 68.7h.1v.2h-.1zM87.3 68.7h.2v.2h-.2zM88.8 68.7h.2v.2h-.2zM90.3 68.7h.2v.2h-.2zM91.8 68.7h.1v.2h-.1zM93.3 68.7h.1v.2h-.1zM94.8 68.7h.2v.2h-.2zM96.3 68.7h.1v.2h-.1zM97.7 68.7h.2v.2h-.2zM99.3 68.7h.1v.2h-.1zM100.8 68.7h.1v.2h-.1zM102.2 68.7h.2v.2h-.2zM103.7 68.7h.2v.2h-.2zM105.2 68.7h.2v.2h-.2zM106.7 68.7h.1v.2h-.1zM108.2 68.7h.1v.2h-.1zM109.7 68.7h.2v.2h-.2zM111.2 68.7h.1v.2h-.1zM112.6 68.7h.2v.2h-.2zM114.2 68.7h.1v.2h-.1zM115.7 68.7h.1v.2h-.1zM117.1 68.7h.2v.2h-.2zM118.6 68.7h.2v.2h-.2zM120.1 68.7h.2v.2h-.2zM121.6 68.7h.2v.2h-.2zM123.1 68.7h.1v.2h-.1zM124.6 68.7h.2v.2h-.2zM126.1 68.7h.1v.2h-.1zM127.6 68.7h.1v.2h-.1zM129.1 68.7h.1v.2h-.1zM130.6 68.7h.1v.2h-.1zM132 68.7h.2v.2h-.2zM133.5 68.7h.2v.2h-.2zM135 68.7h.2v.2h-.2zM136.5 68.7h.2v.2h-.2zM138 68.7h.2v.2h-.2zM139.5 68.7h.2v.2h-.2zM141 68.7h.1v.2h-.1zM142.5 68.7h.1v.2h-.1zM144 68.7h.1v.2h-.1zM145.5 68.7h.1v.2h-.1zM146.9 68.7h.2v.2h-.2zM148.5 68.7h.1v.2h-.1zM149.9 68.7h.1v.2h-.1zM151.4 68.7h.2v.2h-.2zM152.9 68.7h.1v.2h-.1zM154.4 68.7h.2v.2h-.2zM155.9 68.7h.1v.2h-.1zM157.4 68.7h.1v.2h-.1zM158.9 68.7h.1v.2h-.1zM160.3 68.7h.2v.2h-.2zM161.8 68.7h.2v.2h-.2zM163.3 68.7h.2v.2h-.2zM164.8 68.7h.2v.2h-.2zM166.3 68.7h.2v.2h-.2zM167.8 68.7h.1v.2h-.1zM169.3 68.7h.1v.2h-.1zM170.8 68.7h.1v.2h-.1zM172.3 68.7h.1v.2h-.1zM173.7 68.7h.2v.2h-.2zM175.3 68.7h.1v.2h-.1zM176.7 68.7h.2v.2h-.2zM178.2 68.7h.2v.2h-.2zM179.7 68.7h.2v.2h-.2zM181.2 68.7h.2v.2h-.2zM182.7 68.7h.2v.2h-.2zM184.2 68.7h.1v.2h-.1zM185.7 68.7h.1v.2h-.1zM187.2 68.7h.1v.2h-.1zM188.6 68.7h.2v.2h-.2zM190.2 68.7h.1v.2h-.1zM191.6 68.7h.2v.2h-.2zM193.1 68.7h.2v.2h-.2zM194.6 68.7h.2v.2h-.2zM196.1 68.7h.2v.2h-.2zM197.6 68.7h.1v.2h-.1zM199.1 68.7h.2v.2h-.2zM200.6 68.7h.1v.2h-.1zM202.1 68.7h.1v.2h-.1zM203.6 68.7h.1v.2h-.1zM205.1 68.7h.1v.2h-.1zM206.5 68.7h.2v.2h-.2zM208 68.7h.2v.2h-.2zM209.5 68.7h.2v.2h-.2zM211 68.7h.2v.2h-.2zM212.5 68.7h.1v.2h-.1zM214 68.7h.2v.2h-.2zM215.5 68.7h.1v.2h-.1zM217 68.7h.1v.2h-.1zM218.5 68.7h.1v.2h-.1zM220 68.7h.1v.2h-.1zM221.4 68.7h.2v.2h-.2zM222.9 68.7h.2v.2h-.2zM224.5 68.7h.1v.2h-.1zM225.9 68.7h.2v.2h-.2zM227.4 68.7h.2v.2h-.2zM228.9 68.7h.2v.2h-.2zM230.4 68.7h.1v.2h-.1zM231.9 68.7h.1v.2h-.1zM233.4 68.7h.2v.2h-.2zM234.9 68.7h.1v.2h-.1zM236.3 68.7h.2v.2h-.2zM237.9 68.7h.1v.2h-.1zM239.4 68.7h.1v.2h-.1zM240.8 68.7h.2v.2h-.2zM242.3 68.7h.2v.2h-.2zM243.8 68.7h.2v.2h-.2zM245.3 68.7h.1v.2h-.1zM246.8 68.7h.1v.2h-.1zM248.3 68.7h.2v.2h-.2zM249.8 68.7h.1v.2h-.1zM251.2 68.7h.2v.2h-.2zM252.8 68.7h.1v.2h-.1zM254.3 68.7h.1v.2h-.1zM255.7 68.7h.2v.2h-.2zM257.2 68.7h.2v.2h-.2zM258.7 68.7h.2v.2h-.2zM260.2 68.7h.1v.2h-.1zM261.7 68.7h.2v.2h-.2zM263.2 68.7h.2v.2h-.2zM264.7 68.7h.1v.2h-.1zM266.2 68.7h.1v.2h-.1zM267.7 68.7h.1v.2h-.1zM269.2 68.7h.1v.2h-.1zM270.6 68.7h.2v.2h-.2zM272.2 68.7h.1v.2h-.1zM36.7 67.2h.1v.2h-.1zM38.1 67.2h.2v.2h-.2zM39.6 67.2h.2v.2h-.2zM41.1 67.2h.2v.2h-.2zM42.6 67.2h.2v.2h-.2zM44.1 67.2h.2v.2h-.2zM45.6 67.2h.1v.2h-.1zM47.1 67.2h.1v.2h-.1zM48.6 67.2h.1v.2h-.1zM50 67.2h.2v.2h-.2zM51.6 67.2h.1v.2h-.1zM53 67.2h.2v.2h-.2zM54.5 67.2h.2v.2h-.2zM56 67.2h.2v.2h-.2zM57.5 67.2h.2v.2h-.2zM59 67.2h.1v.2h-.1zM60.5 67.2h.2v.2h-.2zM62 67.2h.1v.2h-.1zM63.5 67.2h.1v.2h-.1zM65 67.2h.1v.2h-.1zM66.5 67.2h.1v.2h-.1zM67.9 67.2h.2v.2h-.2zM69.4 67.2h.2v.2h-.2zM71 67.2h.1v.2h-.1zM72.4 67.2h.2v.2h-.2zM73.9 67.2h.1v.2h-.1zM75.4 67.2h.2v.2h-.2zM76.9 67.2h.1v.2h-.1zM78.4 67.2h.1v.2h-.1zM79.9 67.2h.1v.2h-.1zM81.4 67.2h.1v.2h-.1zM82.8 67.2h.2v.2h-.2zM84.3 67.2h.2v.2h-.2zM85.9 67.2h.1v.2h-.1zM87.3 67.2h.2v.2h-.2zM88.8 67.2h.2v.2h-.2zM90.3 67.2h.2v.2h-.2zM91.8 67.2h.1v.2h-.1zM93.3 67.2h.1v.2h-.1zM94.8 67.2h.2v.2h-.2zM96.3 67.2h.1v.2h-.1zM97.7 67.2h.2v.2h-.2zM99.3 67.2h.1v.2h-.1zM100.8 67.2h.1v.2h-.1zM102.2 67.2h.2v.2h-.2zM103.7 67.2h.2v.2h-.2zM105.2 67.2h.2v.2h-.2zM106.7 67.2h.1v.2h-.1zM108.2 67.2h.1v.2h-.1zM109.7 67.2h.2v.2h-.2zM111.2 67.2h.1v.2h-.1zM112.6 67.2h.2v.2h-.2zM114.2 67.2h.1v.2h-.1zM115.7 67.2h.1v.2h-.1zM117.1 67.2h.2v.2h-.2zM118.6 67.2h.2v.2h-.2zM120.1 67.2h.2v.2h-.2zM121.6 67.2h.2v.2h-.2zM123.1 67.2h.1v.2h-.1zM124.6 67.2h.2v.2h-.2zM126.1 67.2h.1v.2h-.1zM127.6 67.2h.1v.2h-.1zM129.1 67.2h.1v.2h-.1zM130.6 67.2h.1v.2h-.1zM132 67.2h.2v.2h-.2zM133.5 67.2h.2v.2h-.2zM135 67.2h.2v.2h-.2zM136.5 67.2h.2v.2h-.2zM138 67.2h.2v.2h-.2zM139.5 67.2h.2v.2h-.2zM141 67.2h.1v.2h-.1zM142.5 67.2h.1v.2h-.1zM144 67.2h.1v.2h-.1zM145.5 67.2h.1v.2h-.1zM146.9 67.2h.2v.2h-.2zM148.5 67.2h.1v.2h-.1zM149.9 67.2h.1v.2h-.1zM151.4 67.2h.2v.2h-.2zM152.9 67.2h.1v.2h-.1zM154.4 67.2h.2v.2h-.2zM155.9 67.2h.1v.2h-.1zM157.4 67.2h.1v.2h-.1zM158.9 67.2h.1v.2h-.1zM160.3 67.2h.2v.2h-.2zM161.8 67.2h.2v.2h-.2zM163.3 67.2h.2v.2h-.2zM164.8 67.2h.2v.2h-.2zM166.3 67.2h.2v.2h-.2zM167.8 67.2h.1v.2h-.1zM169.3 67.2h.1v.2h-.1zM170.8 67.2h.1v.2h-.1zM172.3 67.2h.1v.2h-.1zM173.7 67.2h.2v.2h-.2zM175.3 67.2h.1v.2h-.1zM176.7 67.2h.2v.2h-.2zM178.2 67.2h.2v.2h-.2zM179.7 67.2h.2v.2h-.2zM181.2 67.2h.2v.2h-.2zM182.7 67.2h.2v.2h-.2zM184.2 67.2h.1v.2h-.1zM185.7 67.2h.1v.2h-.1zM187.2 67.2h.1v.2h-.1zM188.6 67.2h.2v.2h-.2zM190.2 67.2h.1v.2h-.1zM191.6 67.2h.2v.2h-.2zM193.1 67.2h.2v.2h-.2zM194.6 67.2h.2v.2h-.2zM196.1 67.2h.2v.2h-.2zM197.6 67.2h.1v.2h-.1zM199.1 67.2h.2v.2h-.2zM200.6 67.2h.1v.2h-.1zM202.1 67.2h.1v.2h-.1zM203.6 67.2h.1v.2h-.1zM205.1 67.2h.1v.2h-.1zM206.5 67.2h.2v.2h-.2zM208 67.2h.2v.2h-.2zM209.5 67.2h.2v.2h-.2zM211 67.2h.2v.2h-.2zM212.5 67.2h.1v.2h-.1zM214 67.2h.2v.2h-.2zM215.5 67.2h.1v.2h-.1zM217 67.2h.1v.2h-.1zM218.5 67.2h.1v.2h-.1zM220 67.2h.1v.2h-.1zM221.4 67.2h.2v.2h-.2zM222.9 67.2h.2v.2h-.2zM224.5 67.2h.1v.2h-.1zM225.9 67.2h.2v.2h-.2zM227.4 67.2h.2v.2h-.2zM228.9 67.2h.2v.2h-.2zM230.4 67.2h.1v.2h-.1zM231.9 67.2h.1v.2h-.1zM233.4 67.2h.2v.2h-.2zM234.9 67.2h.1v.2h-.1zM236.3 67.2h.2v.2h-.2zM237.9 67.2h.1v.2h-.1zM239.4 67.2h.1v.2h-.1zM240.8 67.2h.2v.2h-.2zM242.3 67.2h.2v.2h-.2zM243.8 67.2h.2v.2h-.2zM245.3 67.2h.1v.2h-.1zM246.8 67.2h.1v.2h-.1zM248.3 67.2h.2v.2h-.2zM249.8 67.2h.1v.2h-.1zM251.2 67.2h.2v.2h-.2zM252.8 67.2h.1v.2h-.1zM254.3 67.2h.1v.2h-.1zM255.7 67.2h.2v.2h-.2zM257.2 67.2h.2v.2h-.2zM258.7 67.2h.2v.2h-.2zM260.2 67.2h.1v.2h-.1zM261.7 67.2h.2v.2h-.2zM263.2 67.2h.2v.2h-.2zM264.7 67.2h.1v.2h-.1zM266.2 67.2h.1v.2h-.1zM267.7 67.2h.1v.2h-.1zM269.2 67.2h.1v.2h-.1zM270.6 67.2h.2v.2h-.2zM272.2 67.2h.1v.2h-.1zM39.6 70.2h.2v.2h-.2zM41.1 70.2h.2v.2h-.2zM42.6 70.2h.2v.2h-.2zM44.1 70.2h.2v.2h-.2zM45.6 70.2h.1v.2h-.1zM47.1 70.2h.1v.2h-.1zM48.6 70.2h.1v.2h-.1zM50 70.2h.2v.2h-.2zM51.6 70.2h.1v.2h-.1zM53 70.2h.2v.2h-.2zM54.5 70.2h.2v.2h-.2zM56 70.2h.2v.2h-.2zM57.5 70.2h.2v.2h-.2zM59 70.2h.1v.2h-.1zM60.5 70.2h.2v.2h-.2zM62 70.2h.1v.2h-.1zM63.5 70.2h.1v.2h-.1zM65 70.2h.1v.2h-.1zM66.5 70.2h.1v.2h-.1zM67.9 70.2h.2v.2h-.2zM69.4 70.2h.2v.2h-.2zM71 70.2h.1v.2h-.1zM72.4 70.2h.2v.2h-.2zM73.9 70.2h.1v.2h-.1zM75.4 70.2h.2v.2h-.2zM76.9 70.2h.1v.2h-.1zM78.4 70.2h.1v.2h-.1zM79.9 70.2h.1v.2h-.1zM81.4 70.2h.1v.2h-.1zM82.8 70.2h.2v.2h-.2zM84.3 70.2h.2v.2h-.2zM85.9 70.2h.1v.2h-.1zM87.3 70.2h.2v.2h-.2zM88.8 70.2h.2v.2h-.2zM90.3 70.2h.2v.2h-.2zM91.8 70.2h.1v.2h-.1zM93.3 70.2h.1v.2h-.1zM94.8 70.2h.2v.2h-.2zM96.3 70.2h.1v.2h-.1zM97.7 70.2h.2v.2h-.2zM99.3 70.2h.1v.2h-.1zM100.8 70.2h.1v.2h-.1zM102.2 70.2h.2v.2h-.2zM103.7 70.2h.2v.2h-.2zM105.2 70.2h.2v.2h-.2zM106.7 70.2h.1v.2h-.1zM108.2 70.2h.1v.2h-.1zM109.7 70.2h.2v.2h-.2zM111.2 70.2h.1v.2h-.1zM112.6 70.2h.2v.2h-.2zM114.2 70.2h.1v.2h-.1zM115.7 70.2h.1v.2h-.1zM117.1 70.2h.2v.2h-.2zM118.6 70.2h.2v.2h-.2zM120.1 70.2h.2v.2h-.2zM121.6 70.2h.2v.2h-.2zM123.1 70.2h.1v.2h-.1zM124.6 70.2h.2v.2h-.2zM126.1 70.2h.1v.2h-.1zM127.6 70.2h.1v.2h-.1zM129.1 70.2h.1v.2h-.1zM130.6 70.2h.1v.2h-.1zM132 70.2h.2v.2h-.2zM133.5 70.2h.2v.2h-.2zM135 70.2h.2v.2h-.2zM136.5 70.2h.2v.2h-.2zM138 70.2h.2v.2h-.2zM139.5 70.2h.2v.2h-.2zM141 70.2h.1v.2h-.1zM142.5 70.2h.1v.2h-.1zM144 70.2h.1v.2h-.1zM145.5 70.2h.1v.2h-.1zM146.9 70.2h.2v.2h-.2zM148.5 70.2h.1v.2h-.1zM149.9 70.2h.1v.2h-.1zM151.4 70.2h.2v.2h-.2zM152.9 70.2h.1v.2h-.1zM154.4 70.2h.2v.2h-.2zM155.9 70.2h.1v.2h-.1zM157.4 70.2h.1v.2h-.1zM158.9 70.2h.1v.2h-.1zM160.3 70.2h.2v.2h-.2zM161.8 70.2h.2v.2h-.2zM163.3 70.2h.2v.2h-.2zM164.8 70.2h.2v.2h-.2zM166.3 70.2h.2v.2h-.2zM167.8 70.2h.1v.2h-.1zM169.3 70.2h.1v.2h-.1zM170.8 70.2h.1v.2h-.1zM172.3 70.2h.1v.2h-.1zM173.7 70.2h.2v.2h-.2zM175.3 70.2h.1v.2h-.1zM176.7 70.2h.2v.2h-.2zM178.2 70.2h.2v.2h-.2zM179.7 70.2h.2v.2h-.2zM181.2 70.2h.2v.2h-.2zM182.7 70.2h.2v.2h-.2zM184.2 70.2h.1v.2h-.1zM185.7 70.2h.1v.2h-.1zM187.2 70.2h.1v.2h-.1zM188.6 70.2h.2v.2h-.2zM190.2 70.2h.1v.2h-.1zM191.6 70.2h.2v.2h-.2zM193.1 70.2h.2v.2h-.2zM194.6 70.2h.2v.2h-.2zM196.1 70.2h.2v.2h-.2zM197.6 70.2h.1v.2h-.1zM199.1 70.2h.2v.2h-.2zM200.6 70.2h.1v.2h-.1zM202.1 70.2h.1v.2h-.1zM203.6 70.2h.1v.2h-.1zM205.1 70.2h.1v.2h-.1zM206.5 70.2h.2v.2h-.2zM208 70.2h.2v.2h-.2zM209.5 70.2h.2v.2h-.2zM211 70.2h.2v.2h-.2zM212.5 70.2h.1v.2h-.1zM214 70.2h.2v.2h-.2zM215.5 70.2h.1v.2h-.1zM217 70.2h.1v.2h-.1zM218.5 70.2h.1v.2h-.1zM220 70.2h.1v.2h-.1zM221.4 70.2h.2v.2h-.2zM222.9 70.2h.2v.2h-.2zM224.5 70.2h.1v.2h-.1zM225.9 70.2h.2v.2h-.2zM227.4 70.2h.2v.2h-.2zM228.9 70.2h.2v.2h-.2zM230.4 70.2h.1v.2h-.1zM231.9 70.2h.1v.2h-.1zM233.4 70.2h.2v.2h-.2zM234.9 70.2h.1v.2h-.1zM236.3 70.2h.2v.2h-.2zM237.9 70.2h.1v.2h-.1zM239.4 70.2h.1v.2h-.1zM240.8 70.2h.2v.2h-.2zM242.3 70.2h.2v.2h-.2zM243.8 70.2h.2v.2h-.2zM245.3 70.2h.1v.2h-.1zM246.8 70.2h.1v.2h-.1zM248.3 70.2h.2v.2h-.2zM249.8 70.2h.1v.2h-.1zM251.2 70.2h.2v.2h-.2zM252.8 70.2h.1v.2h-.1zM254.3 70.2h.1v.2h-.1zM255.7 70.2h.2v.2h-.2zM257.2 70.2h.2v.2h-.2zM258.7 70.2h.2v.2h-.2zM260.2 70.2h.1v.2h-.1zM261.7 70.2h.2v.2h-.2zM263.2 70.2h.2v.2h-.2zM264.7 70.2h.1v.2h-.1zM266.2 70.2h.1v.2h-.1zM267.7 70.2h.1v.2h-.1zM269.2 70.2h.1v.2h-.1zM270.6 70.2h.2v.2h-.2zM272.2 70.2h.1v.2h-.1z" fill-rule="evenodd"/>
<path d="M35.8 81.2h.1v.2h-.1zM37.2 81.2h.2v.2h-.2zM38.7 81.2h.2v.2h-.2zM35.8 79.7h.1v.1h-.1zM37.2 79.7h.2v.1h-.2zM38.7 79.7h.2v.1h-.2zM35.8 78.2h.1v.2h-.1zM37.2 78.2h.2v.2h-.2zM38.7 78.2h.2v.2h-.2zM35.8 76.7h.1v.2h-.1zM37.2 76.7h.2v.2h-.2zM38.7 76.7h.2v.2h-.2zM35.8 75.2h.1v.2h-.1zM37.2 75.2h.2v.2h-.2zM38.7 75.2h.2v.2h-.2zM35.8 73.7h.1v.2h-.1zM37.2 73.7h.2v.2h-.2zM38.7 73.7h.2v.2h-.2zM35.8 72.3h.1v.1h-.1zM37.2 72.3h.2v.1h-.2zM38.7 72.3h.2v.1h-.2zM35.8 70.8h.1v.1h-.1zM37.2 70.8h.2v.1h-.2zM38.7 70.8h.2v.1h-.2z" fill-rule="evenodd"/>
<path d="M35.8 82.7h.1v.1h-.1zM37.2 82.7h.2v.1h-.2zM38.7 82.7h.2v.1h-.2zM35.8 84.2h.1v.1h-.1zM37.2 84.2h.2v.1h-.2zM38.7 84.2h.2v.1h-.2zM35.8 85.7h.1v.1h-.1zM37.2 85.7h.2v.1h-.2zM38.7 85.7h.2v.1h-.2zM35.8 87.2h.1v.1h-.1zM37.2 87.2h.2v.1h-.2zM38.7 87.2h.2v.1h-.2zM35.8 88.6h.1v.2h-.1zM37.2 88.6h.2v.2h-.2zM38.7 88.6h.2v.2h-.2zM35.8 90.1h.1v.2h-.1zM37.2 90.1h.2v.2h-.2zM38.7 90.1h.2v.2h-.2zM35.8 91.6h.1v.2h-.1zM37.2 91.6h.2v.2h-.2zM38.7 91.6h.2v.2h-.2zM35.8 93.1h.1v.2h-.1zM37.2 93.1h.2v.2h-.2zM38.7 93.1h.2v.2h-.2zM35.8 94.6h.1v.2h-.1zM37.2 94.6h.2v.2h-.2zM38.7 94.6h.2v.2h-.2z" fill-rule="evenodd"/>
</g>
<g font-size="3.5">
<text x="182.7" y="191.9">Challenge Cabinets - (Brent)</text>
<text x="254.3" y="191.9">Date: 12/07/19</text>
<text x="182.7" y="196.9">Job No: BELL STREET ARC</text>
<text x="182.7" y="201.9">Address: 1-5 Bell Street, Canningvale</text>
</g>
<text font-size="2.5" x="101.7" y="112.2">Lunchroom</text>
<g font-size="2.2">
<text x="117.1" y="102.3">* All Sizes and Dimensions to be Confirmed Onsite *</text>
<text x="126" y="106">All Carcass Edged in IronStone</text>
<text x="101.7" y="115.4">Counter Top - 20mm Slab</text>
<text x="101.7" y="118.5">Door Style - E1 Slab Door</text>
<text x="143" y="115.3">ESSASTONE Limestone Cape Gloss</text>
<text x="143" y="118.4">1mm ABS Melamine</text>
<text x="101.7" y="121.6">Door Material - E1 MDFCol-16-1</text>
<text x="101.7" y="124.7">Drawers</text>
<text x="143" y="121.5">Formica Ironstone Velour</text>
<text x="143" y="124.7">Hett Atira White V6 Slnt 30kg</text>
<text x="101.7" y="127.8">Handles - Handle 128c</text>
<text x="101.7" y="131">Bases (Toes)</text>
<text x="143" y="127.8">Hafele 155.00.912</text>
<text x="143" y="130.9">To Match Doors</text>
</g>
<g font-size="1.9">
<text x="115.8" y="87">D/W Recess</text>
<text x="156.2" y="86.8">Bar Fridge</text>
<text x="200.4" y="87">D/W Recess</text>
<text x="253.7" y="84.5">Fridge Space</text>
</g>
<g font-size="1.6">
<text x="38.5" y="57.7">30</text>
<text x="42.8" y="59.2">270</text>
<text x="61" y="59.2">900</text>
<text x="87.6" y="59.2">800</text>
<text x="105.4" y="59.2">383.8</text>
<text x="112.1" y="57.7">16.2</text>
<text x="124.7" y="59.2">775</text>
<text x="150.8" y="59.2">892</text>
<text x="154.3" y="55.5">7500</text>
<text x="178.2" y="59.2">867</text>
<text x="199.1" y="59.2">467</text>
<text x="206.4" y="57.7">16.2</text>
<text x="212.2" y="59.2">383.8</text>
<text x="231.4" y="59.2">800</text>
<text x="243.9" y="57.7">16.2</text>
<text x="257.5" y="59.2">882.8</text>
<text x="38.5" y="61.4">30</text>
<text x="42.8" y="63">270</text>
<text x="61" y="63">900</text>
<text x="85" y="63">676.9</text>
<text x="103.3" y="63">450</text>
<text x="119.7" y="63">600</text>
<text x="138.4" y="63">642.4</text>
<text x="149.2" y="61.4">16.2</text>
<text x="159.2" y="63">610</text>
<text x="168.7" y="61.4">16.2</text>
<text x="178.6" y="63">642.4</text>
<text x="198.6" y="63">600</text>
<text x="215.1" y="63">450</text>
<text x="232" y="63">676.9</text>
<text x="243.3" y="61.4">16.2</text>
<text x="257.2" y="63">902.8</text>
<text x="118.8" y="75">250</text>
<text x="124.5" y="77.7"># 20</text>
<text x="150.5" y="76.1"># 21</text>
<text x="178" y="77.7"># 22</text>
<text x="198.8" y="76.1"># 23</text>
<text x="249.1" y="77.4">400</text>
<text x="29.5" y="83.6">800</text>
<text x="37.8" y="82.4"># 14</text>
<text x="42.5" y="80.8"># 15</text>
<text x="60.8" y="82.4"># 16</text>
<text x="87.4" y="80.8"># 17</text>
<text x="105.9" y="82.4"># 18</text>
<text x="112.1" y="80.2"># 19</text>
<text x="206.4" y="81.8"># 24</text>
<text x="212.7" y="80.8"># 25</text>
<text x="231.2" y="82.4"># 26</text>
<text x="243.9" y="80.8"># 27</text>
<text x="251.7" y="82.8">750</text>
<text x="38.3" y="91.1"># 1</text>
<text x="43" y="92.6"># 2</text>
<text x="61.3" y="91.1"># 3</text>
<text x="85.9" y="92.6"># 4</text>
<text x="103.5" y="91.1"># 5</text>
<text x="139.3" y="92.6"># 6</text>
<text x="149.6" y="91.1"># 7</text>
<text x="159.4" y="92.6"># 8</text>
<text x="169.2" y="91.1"># 9</text>
<text x="179" y="92.6"># 10</text>
<text x="214.8" y="91.1"># 11</text>
<text x="232.5" y="92.6"># 12</text>
<text x="243.3" y="91.1"># 13</text>
</g>
</svg>
